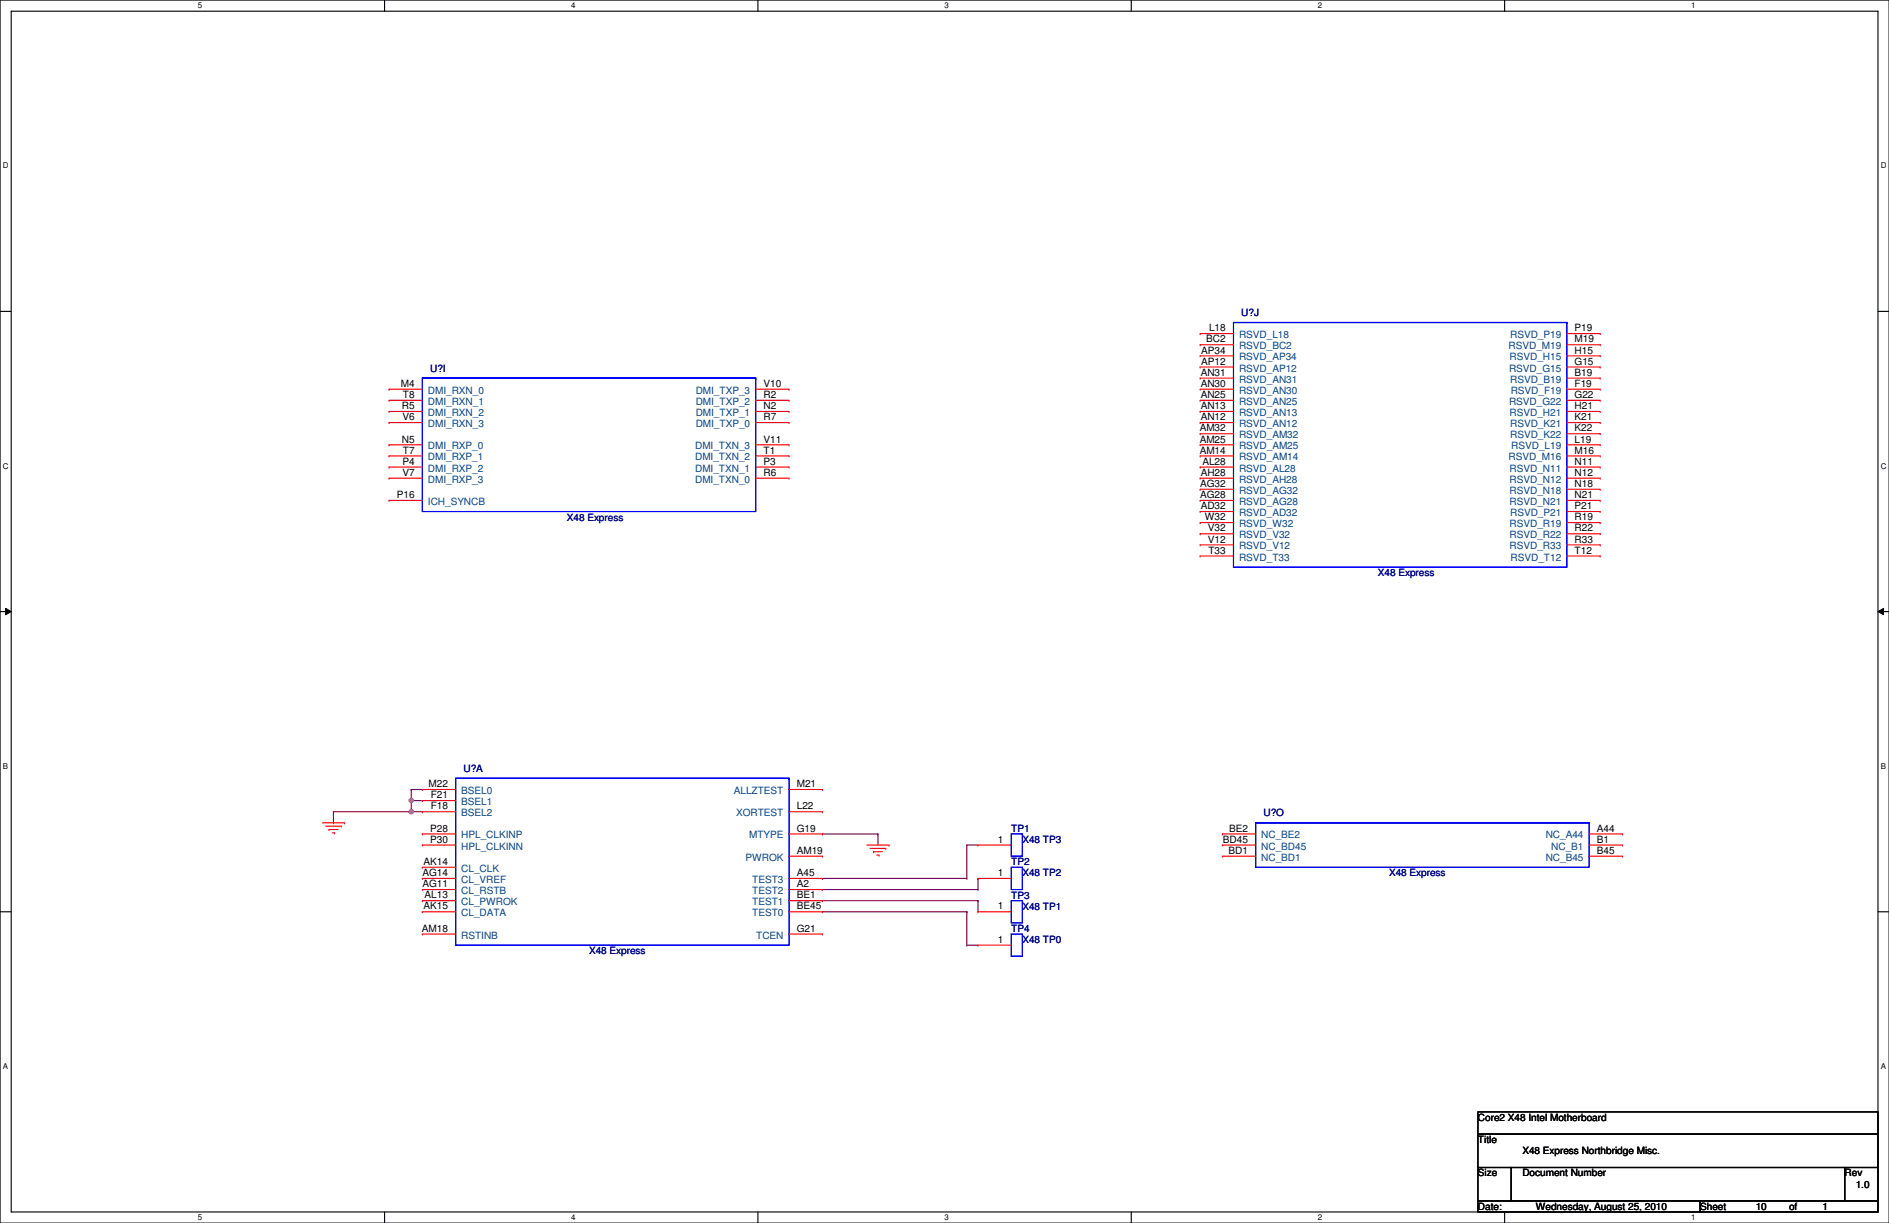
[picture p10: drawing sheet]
<svg xmlns="http://www.w3.org/2000/svg" width="432mm" height="279mm" viewBox="0 0 432 279" stroke-linecap="round" stroke-linejoin="round" font-family="sans-serif">
<path d="M0 0h431.8v279.4h-431.8zM2.6 2.6h426.7v274.3h-426.7z" fill="none" stroke="#000" stroke-width=".25"/>
<g fill="#fff">
<path d="M45.2 .3h1v2h-1z"/>
<path d="M45.2 277.1h1v2.1h-1z"/>
</g>
<path d="M87.9 0v2.6M87.9 276.9v2.5" fill="none" stroke="#000" stroke-width=".25"/>
<g fill="#fff">
<path d="M130.6 .3h1v2h-1z"/>
<path d="M130.6 277.1h1v2.1h-1z"/>
</g>
<path d="M173.2 0v2.6M173.2 276.9v2.5" fill="none" stroke="#000" stroke-width=".25"/>
<g fill="#fff">
<path d="M215.9 .3h1v2h-1z"/>
<path d="M215.9 277.1h1v2.1h-1z"/>
</g>
<path d="M258.6 0v2.6M258.6 276.9v2.5" fill="none" stroke="#000" stroke-width=".25"/>
<g fill="#fff">
<path d="M301.3 .3h1v2h-1z"/>
<path d="M301.3 277.1h1v2.1h-1z"/>
</g>
<path d="M343.9 0v2.6M343.9 276.9v2.5" fill="none" stroke="#000" stroke-width=".25"/>
<g fill="#fff">
<path d="M386.6 .3h1v2h-1z"/>
<path d="M386.6 277.1h1v2.1h-1z"/>
<path d="M.7 36.9h1.2v2h-1.2z"/>
<path d="M429.9 36.9h1.3v2h-1.3z"/>
<path d="M.7 105.4h1.2v2.1h-1.2z"/>
<path d="M429.9 105.4h1.3v2.1h-1.3z"/>
</g>
<path d="M0 71.1h2.6M429.3 71.1h2.5" fill="none" stroke="#000" stroke-width=".25"/>
<g fill="#fff">
<path d="M.7 174h1.2v2h-1.2z"/>
<path d="M429.9 174h1.2v2h-1.2z"/>
</g>
<path d="M0 139.7h2.6M429.3 139.7h2.5" fill="none" stroke="#000" stroke-width=".25"/>
<path d="M1.3 139l1.3 .7-1.3 .7zM429.3 139.7l1.3-.7v1.4z" fill="#000"/>
<path d="M1.3 139l1.3 .7-1.3 .7zM429.3 139.7l1.3-.7v1.4z" fill="none" stroke="#000" stroke-width=".23"/>
<g fill="#fff">
<path d="M.7 242.6h1.2v2h-1.2z"/>
<path d="M429.9 242.6h1.2v2h-1.2z"/>
</g>
<path d="M0 208.3h2.6M429.3 208.3h2.5" fill="none" stroke="#000" stroke-width=".25"/>
<path d="M94 185.4h.1M94 185.4h2.5" fill="none" stroke="#800040" stroke-width=".25"/>
<circle cx="94" cy="185.4" r=".5" fill="#f0f"/>
<circle cx="94" cy="185.4" r=".5" fill="none" stroke="#f0f" stroke-width=".25"/>
<path d="M76.2 188h.1M76.2 185.4v2.6M94 180.4h.1M94 182.9h.1M94 180.4h2.5M94 180.4v2.5" fill="none" stroke="#800040" stroke-width=".25"/>
<circle cx="94" cy="182.9" r=".5" fill="#f0f"/>
<circle cx="94" cy="182.9" r=".5" fill="none" stroke="#f0f" stroke-width=".25"/>
<g fill="none" stroke="#800040" stroke-width=".25">
<path d="M76.2 185.4h.1M76.2 185.4h17.8M94 182.9h.1M94 185.4h.1M94 182.9h2.5M94 182.9v2.5M188 190.5h.1M188 190.5h12.7M200.7 190.5h.1M200.7 190.5v2.6M221 193.1h.1M221 193.1h2.5"/>
<path d="M221 193.1v7.6M188 200.7h.1M188 203.2h35.5M188 205.8h35.5M188 200.7h33M188 208.3h33M221 200.7h.1M221 208.3h.1M221 215.9h.1M221 208.3v7.6M221 215.9h2.5M223.5 203.2h.1"/>
<path d="M223.5 200.7h.1M223.5 205.8h.1M223.5 200.7v2.5M223.5 205.8v2.5"/>
</g>
<g fill="none" stroke="#f00" stroke-width=".25">
<path d="M274.3 76.2h.1M274.3 78.8h.1M274.3 76.2h7.7M274.3 78.8h7.7M358.2 76.2h7.6M358.2 78.8h7.6M365.8 78.8h.1M365.8 76.2h.1M88.9 88.9h.1M88.9 91.5h.1M88.9 94h.1M88.9 96.5h.1"/>
<path d="M88.9 88.9h7.6M88.9 91.5h7.6M88.9 94h7.6M88.9 96.5h7.6M172.7 88.9h7.7M172.7 91.5h7.7M172.7 94h7.7M172.7 96.5h7.7M180.4 96.5h.1M180.4 94h.1M180.4 91.5h.1M180.4 88.9h.1"/>
<path d="M274.3 81.3h.1M274.3 83.8h.1M274.3 86.4h.1M274.3 88.9h.1M274.3 91.5h.1M274.3 94h.1M274.3 96.5h.1M274.3 99.1h.1M274.3 88.9h7.7M274.3 91.5h7.7M274.3 94h7.7M274.3 96.5h7.7"/>
<path d="M274.3 81.3h7.7M274.3 83.8h7.7M274.3 86.4h7.7M274.3 99.1h7.7M358.2 88.9h7.6M358.2 91.5h7.6M358.2 94h7.6M358.2 96.5h7.6M358.2 81.3h7.6M358.2 83.8h7.6M358.2 86.4h7.6M358.2 99.1h7.6"/>
<path d="M365.8 99.1h.1M365.8 96.5h.1M365.8 94h.1M365.8 91.5h.1M365.8 88.9h.1M365.8 86.4h.1M365.8 83.8h.1M365.8 81.3h.1M88.9 101.6h.1M88.9 104.2h.1M88.9 106.7h.1M88.9 109.2h.1"/>
<path d="M88.9 114.3h.1M88.9 101.6h7.6M88.9 104.2h7.6M88.9 106.7h7.6M88.9 109.2h7.6M88.9 114.3h7.6M172.7 101.6h7.7M172.7 104.2h7.7M172.7 106.7h7.7M172.7 109.2h7.7M180.4 109.2h.1M180.4 106.7h.1"/>
<path d="M180.4 104.2h.1M180.4 101.6h.1M274.3 101.6h.1M274.3 104.2h.1M274.3 106.7h.1M274.3 109.2h.1M274.3 111.8h.1M274.3 114.3h.1M274.3 116.9h.1M274.3 119.4h.1M274.3 101.6h7.7M274.3 104.2h7.7"/>
<path d="M274.3 106.7h7.7M274.3 109.2h7.7M274.3 114.3h7.7M274.3 111.8h7.7M274.3 116.9h7.7M274.3 119.4h7.7M358.2 101.6h7.6M358.2 104.2h7.6M358.2 106.7h7.6M358.2 109.2h7.6M358.2 114.3h7.6M358.2 111.8h7.6"/>
<path d="M358.2 116.9h7.6M358.2 119.4h7.6M365.8 119.4h.1M365.8 116.9h.1M365.8 114.3h.1M365.8 111.8h.1M365.8 109.2h.1M365.8 106.7h.1M365.8 104.2h.1M365.8 101.6h.1M274.3 121.9h.1M274.3 124.5h.1"/>
<path d="M274.3 127h.1M274.3 121.9h7.7M274.3 124.5h7.7M274.3 127h7.7M358.2 121.9h7.6M358.2 124.5h7.6M358.2 127h7.6M365.8 127h.1M365.8 124.5h.1M365.8 121.9h.1M73.7 188h5.1M74.4 188.7h3.6"/>
<path d="M75.2 189.5h.1M75.2 189.5h2M76 190.3h.5M76.5 190.3h.1M78 188.7h.1M78.8 188h.1M96.5 180.4h.1M96.5 182.9h.1M96.5 185.4h.1M96.5 198.1h.1M96.5 193.1h.1M96.5 190.5h.1"/>
<path d="M96.5 193.1h7.7M96.5 190.5h7.7M96.5 180.4h7.7M96.5 182.9h7.7M96.5 185.4h7.7M96.5 198.1h7.7M180.4 190.5h7.6M180.4 195.6h7.6M180.4 180.4h7.6M180.4 185.4h7.6M188 180.4h.1M188 190.5h.1"/>
<path d="M188 195.6h.1M188 185.4h.1M198.1 193.1h5.1M198.9 193.8h3.6M199.7 194.6h.1M199.7 194.6h2M200.4 195.3h.5M200.9 195.3h.1M202.5 193.8h.1M203.2 193.1h.1M223.5 193.1h.1M223.5 193.1h7.7"/>
<path d="M279.4 190.5h.1M279.4 193.1h.1M279.4 195.6h.1M279.4 193.1h7.6M279.4 190.5h7.6M279.4 195.6h7.6M363.2 193.1h7.7M363.2 190.5h7.7M363.2 195.6h7.7M370.9 195.6h.1M370.9 193.1h.1M370.9 190.5h.1"/>
<path d="M96.5 208.3h.1M96.5 205.8h.1M96.5 203.2h.1M96.5 200.7h.1M96.5 213.4h.1M96.5 208.3h7.7M96.5 200.7h7.7M96.5 205.8h7.7M96.5 203.2h7.7M96.5 213.4h7.7M180.4 208.3h7.6M180.4 200.7h7.6"/>
<path d="M180.4 205.8h7.6M180.4 203.2h7.6M180.4 213.4h7.6M188 213.4h.1M188 208.3h.1M188 205.8h.1M188 203.2h.1M188 200.7h.1M223.5 208.3h.1M223.5 200.7h.1M223.5 215.9h.1M223.5 208.3h7.7"/>
<path d="M223.5 200.7h7.7M223.5 215.9h7.7"/>
</g>
<path d="M337.8 254h91.5v5.1h-91.5zM337.8 259.1h91.5v7.6h-91.5zM337.8 266.7h7.7v7.6h-7.7zM337.8 274.3h50.8v2.6h-50.8zM345.5 266.7h76.2v7.6h-76.2zM388.6 274.3h40.7v2.6h-40.7zM421.7 266.7h7.6v7.6h-7.6z" fill="none" stroke="#000" stroke-width=".25"/>
<g fill="none" stroke="#00f" stroke-width=".25">
<path d="M282 73.7h76.2v55.9h-76.2zM282 73.7h76.2M358.2 73.7h.1M96.5 86.4h76.2v30.5h-76.2zM96.5 86.4h76.2M172.7 86.4h.1M104.2 177.8h76.2v38.1h-76.2zM104.2 177.8h76.2M180.4 177.8h.1M231.2 190.5h2.5v5.1h-2.5zM231.2 198.1h2.5v5.1h-2.5zM287 188h76.2v10.1h-76.2z"/>
<path d="M287 188h76.2M363.2 188h.1M231.2 205.8h2.5v5h-2.5zM231.2 213.4h2.5v5.1h-2.5z"/>
</g>
<circle cx="94" cy="185.4" r=".5" fill="#f0f"/>
<circle cx="94" cy="185.4" r=".5" fill="none" stroke="#f0f" stroke-width=".25"/>
<circle cx="94" cy="182.9" r=".5" fill="#f0f"/>
<circle cx="94" cy="182.9" r=".5" fill="none" stroke="#f0f" stroke-width=".25"/>
<g font-size="2.3">
<text x="276.4" y="75.7">L18</text>
<text x="359.9" y="75.7">P19</text>
<text x="274.6" y="80.8">AP34</text>
<text x="274.6" y="83.3">AP12</text>
<text x="275.7" y="78.2">BC2</text>
<text x="359.9" y="83.3">G15</text>
<text x="359.9" y="80.8">H15</text>
<text x="359.9" y="78.2">M19</text>
<text x="91.6" y="88.4">M4</text>
<text x="174.5" y="88.4">V10</text>
<text x="274.5" y="85.9">AN31</text>
<text x="274.5" y="88.4">AN30</text>
<text x="359.9" y="88.4">F19</text>
<text x="359.9" y="85.9">B19</text>
<text x="91.8" y="93.5">R5</text>
<text x="92.1" y="90.9">T8</text>
<text x="174.5" y="93.5">N2</text>
<text x="174.5" y="90.9">R2</text>
<text x="274.5" y="90.9">AN25</text>
<text x="274.5" y="93.5">AN13</text>
<text x="359.9" y="93.5">H21</text>
<text x="359.9" y="90.9">G22</text>
<text x="91.8" y="101.1">N5</text>
<text x="92" y="96">V6</text>
<text x="174.5" y="101.1">V11</text>
<text x="174.5" y="96">R7</text>
<text x="274.2" y="98.6">AM32</text>
<text x="274.2" y="101.1">AM25</text>
<text x="274.5" y="96">AN12</text>
<text x="359.9" y="101.1">L19</text>
<text x="359.9" y="98.6">K22</text>
<text x="359.9" y="96">K21</text>
<text x="92" y="106.2">P4</text>
<text x="92.1" y="103.6">T7</text>
<text x="174.5" y="106.2">P3</text>
<text x="174.5" y="103.6">T1</text>
<text x="274.2" y="103.6">AM14</text>
<text x="274.8" y="106.2">AL28</text>
<text x="359.9" y="106.2">N11</text>
<text x="359.9" y="103.6">M16</text>
<text x="90.7" y="113.8">P16</text>
<text x="92" y="108.7">V7</text>
<text x="174.5" y="108.7">R6</text>
<text x="274.3" y="111.3">AG32</text>
<text x="274.3" y="113.8">AG28</text>
<text x="274.5" y="108.7">AH28</text>
<text x="359.9" y="113.8">N21</text>
<text x="359.9" y="111.3">N18</text>
<text x="359.9" y="108.7">N12</text>
<text x="274.5" y="116.3">AD32</text>
<text x="275.4" y="118.9">W32</text>
<text x="359.9" y="118.9">R19</text>
<text x="359.9" y="116.3">P21</text>
<text x="276.1" y="121.4">V32</text>
<text x="276.1" y="124">V12</text>
<text x="359.9" y="124">R33</text>
<text x="359.9" y="121.4">R22</text>
<text x="276.2" y="126.5">T33</text>
<text x="359.9" y="126.5">T12</text>
<text x="98" y="179.8">M22</text>
<text x="182.1" y="179.8">M21</text>
<text x="98.4" y="182.4">F21</text>
<text x="98.4" y="184.9">F18</text>
<text x="182.1" y="184.9">L22</text>
<text x="98.3" y="190">P28</text>
<text x="182.1" y="190">G19</text>
<text x="280.9" y="190">BE2</text>
<text x="365" y="190">A44</text>
<text x="96.8" y="197.6">AK14</text>
<text x="98.3" y="192.5">P30</text>
<text x="182.1" y="195.1">AM19</text>
<text x="228.1" y="192.5">1</text>
<text x="279.5" y="192.5">BD45</text>
<text x="280.8" y="195.1">BD1</text>
<text x="365" y="195.1">B45</text>
<text x="365" y="192.5">B1</text>
<text x="96.5" y="202.7">AG11</text>
<text x="96.5" y="200.2">AG14</text>
<text x="182.1" y="202.7">A2</text>
<text x="182.1" y="200.2">A45</text>
<text x="228.1" y="200.2">1</text>
<text x="96.8" y="207.8">AK15</text>
<text x="97" y="205.2">AL13</text>
<text x="182.1" y="207.8">BE45</text>
<text x="182.1" y="205.2">BE1</text>
<text x="228.1" y="207.8">1</text>
<text x="96.4" y="212.9">AM18</text>
<text x="182.1" y="212.9">G21</text>
<text x="228.1" y="215.4">1</text>
<text x="337.8" y="256.1">Core2 X48 Intel Motherboard</text>
<text x="337.8" y="261.2">Title</text>
<text x="348" y="263.7">X48 Express Northbridge Misc.</text>
<text x="337.8" y="268.8">Size</text>
<text x="348" y="268.8">Document Number</text>
<text x="421.7" y="268.8">Rev</text>
<text x="424.2" y="271.3">1.0</text>
<text x="337.8" y="276.4">Date:</text>
<text x="351" y="276.4">Wednesday, August 25, 2010</text>
<text x="388.6" y="276.4">Sheet</text>
<text x="401.3" y="276.4">10</text>
<text x="409" y="276.4">of</text>
<text x="416.6" y="276.4">1</text>
</g>
<g font-size="2.3" fill="#004080">
<text x="283.2" y="77.3">RSVD_L18</text>
<text x="345.2" y="77.3">RSVD_P19</text>
<text x="283.2" y="79.8">RSVD_BC2</text>
<text x="283.2" y="82.3">RSVD_AP34</text>
<text x="344.8" y="79.8">RSVD_M19</text>
<text x="345.1" y="82.3">RSVD_H15</text>
<text x="97.8" y="90">DMI_RXN_0</text>
<text x="159" y="90">DMI_TXP_3</text>
<text x="283.2" y="84.9">RSVD_AP12</text>
<text x="283.2" y="87.4">RSVD_AN31</text>
<text x="283.2" y="90">RSVD_AN30</text>
<text x="345" y="84.9">RSVD_G15</text>
<text x="345.2" y="87.4">RSVD_B19</text>
<text x="345.3" y="90">RSVD_F19</text>
<text x="97.8" y="92.5">DMI_RXN_1</text>
<text x="97.8" y="95">DMI_RXN_2</text>
<text x="159" y="95">DMI_TXP_1</text>
<text x="159" y="92.5">DMI_TXP_2</text>
<text x="283.2" y="92.5">RSVD_AN25</text>
<text x="283.2" y="95">RSVD_AN13</text>
<text x="345" y="92.5">RSVD_G22</text>
<text x="345.1" y="95">RSVD_H21</text>
<text x="97.8" y="97.6">DMI_RXN_3</text>
<text x="159" y="97.6">DMI_TXP_0</text>
<text x="283.2" y="97.6">RSVD_AN12</text>
<text x="283.2" y="100.1">RSVD_AM32</text>
<text x="345.2" y="100.1">RSVD_K22</text>
<text x="345.2" y="97.6">RSVD_K21</text>
<text x="97.8" y="102.7">DMI_RXP_0</text>
<text x="97.8" y="105.2">DMI_RXP_1</text>
<text x="97.8" y="107.7">DMI_RXP_2</text>
<text x="158.9" y="107.7">DMI_TXN_1</text>
<text x="158.9" y="105.2">DMI_TXN_2</text>
<text x="158.9" y="102.7">DMI_TXN_3</text>
<text x="283.2" y="102.7">RSVD_AM25</text>
<text x="283.2" y="105.2">RSVD_AM14</text>
<text x="283.2" y="107.7">RSVD_AL28</text>
<text x="344.8" y="105.2">RSVD_M16</text>
<text x="345.1" y="107.7">RSVD_N11</text>
<text x="345.5" y="102.7">RSVD_L19</text>
<text x="97.8" y="110.3">DMI_RXP_3</text>
<text x="158.9" y="110.3">DMI_TXN_0</text>
<text x="283.2" y="110.3">RSVD_AH28</text>
<text x="283.2" y="112.8">RSVD_AG32</text>
<text x="345.1" y="112.8">RSVD_N18</text>
<text x="345.1" y="110.3">RSVD_N12</text>
<text x="97.8" y="115.4">ICH_SYNCB</text>
<text x="283.2" y="115.4">RSVD_AG28</text>
<text x="283.2" y="117.9">RSVD_AD32</text>
<text x="345.1" y="115.4">RSVD_N21</text>
<text x="345.2" y="117.9">RSVD_P21</text>
<text x="283.2" y="120.4">RSVD_W32</text>
<text x="283.2" y="123">RSVD_V32</text>
<text x="283.2" y="125.5">RSVD_V12</text>
<text x="345.1" y="125.5">RSVD_R33</text>
<text x="345.1" y="123">RSVD_R22</text>
<text x="345.1" y="120.4">RSVD_R19</text>
<text x="283.2" y="128.1">RSVD_T33</text>
<text x="345.3" y="128.1">RSVD_T12</text>
<text x="105.4" y="181.4">BSEL0</text>
<text x="105.4" y="183.9">BSEL1</text>
<text x="167.7" y="181.4">ALLZTEST</text>
<text x="105.4" y="186.5">BSEL2</text>
<text x="105.4" y="191.6">HPL_CLKINP</text>
<text x="168.3" y="186.5">XORTEST</text>
<text x="171.2" y="191.6">MTYPE</text>
<text x="288.3" y="191.6">NC_BE2</text>
<text x="353.3" y="191.6">NC_A44</text>
<text x="105.4" y="194.1">HPL_CLKINN</text>
<text x="170.4" y="196.6">PWROK</text>
<text x="288.3" y="194.1">NC_BD45</text>
<text x="288.3" y="196.6">NC_BD1</text>
<text x="353.3" y="196.6">NC_B45</text>
<text x="354.6" y="194.1">NC_B1</text>
<text x="105.4" y="199.2">CL_CLK</text>
<text x="105.4" y="201.7">CL_VREF</text>
<text x="171.9" y="201.7">TEST3</text>
<text x="105.4" y="209.3">CL_DATA</text>
<text x="105.4" y="206.8">CL_PWROK</text>
<text x="105.4" y="204.3">CL_RSTB</text>
<text x="171.9" y="209.3">TEST0</text>
<text x="171.9" y="206.8">TEST1</text>
<text x="171.9" y="204.3">TEST2</text>
<text x="105.4" y="214.4">RSTINB</text>
<text x="172.8" y="214.4">TCEN</text>
</g>
<g font-size="2.3" fill="#000080">
<text x="283.7" y="72.2">U?J</text>
<text x="98.3" y="84.9">U?I</text>
<text x="129.6" y="118.9">X48 Express</text>
<text x="315" y="131.6">X48 Express</text>
<text x="105.9" y="176.3">U?A</text>
<text x="231.2" y="190">TP1</text>
<text x="288.8" y="186.5">U?O</text>
<text x="231.2" y="197.7">TP2</text>
<text x="233.7" y="192.6">X48 TP3</text>
<text x="233.7" y="200.2">X48 TP2</text>
<text x="317.5" y="200.2">X48 Express</text>
<text x="231.2" y="205.3">TP3</text>
<text x="233.7" y="207.8">X48 TP1</text>
<text x="231.2" y="212.9">TP4</text>
<text x="233.7" y="215.4">X48 TP0</text>
<text x="134.6" y="218">X48 Express</text>
</g>
<g font-size="1.8">
<text x="45.2" y="1.9">5</text>
<text x="130.6" y="1.9">4</text>
<text x="215.9" y="1.9">3</text>
<text x="301.3" y="1.9">2</text>
<text x="386.6" y="1.9">1</text>
<text x=".7" y="38.5">D</text>
<text x="429.9" y="38.5">D</text>
<text x=".7" y="107.1">C</text>
<text x="429.9" y="107.1">C</text>
<text x=".7" y="175.6">B</text>
<text x="429.9" y="175.6">B</text>
<text x=".7" y="244.2">A</text>
<text x="429.9" y="244.2">A</text>
<text x="45.2" y="278.8">5</text>
<text x="130.6" y="278.8">4</text>
<text x="215.9" y="278.8">3</text>
<text x="301.3" y="278.8">2</text>
<text x="386.6" y="278.8">1</text>
</g>
</svg>
